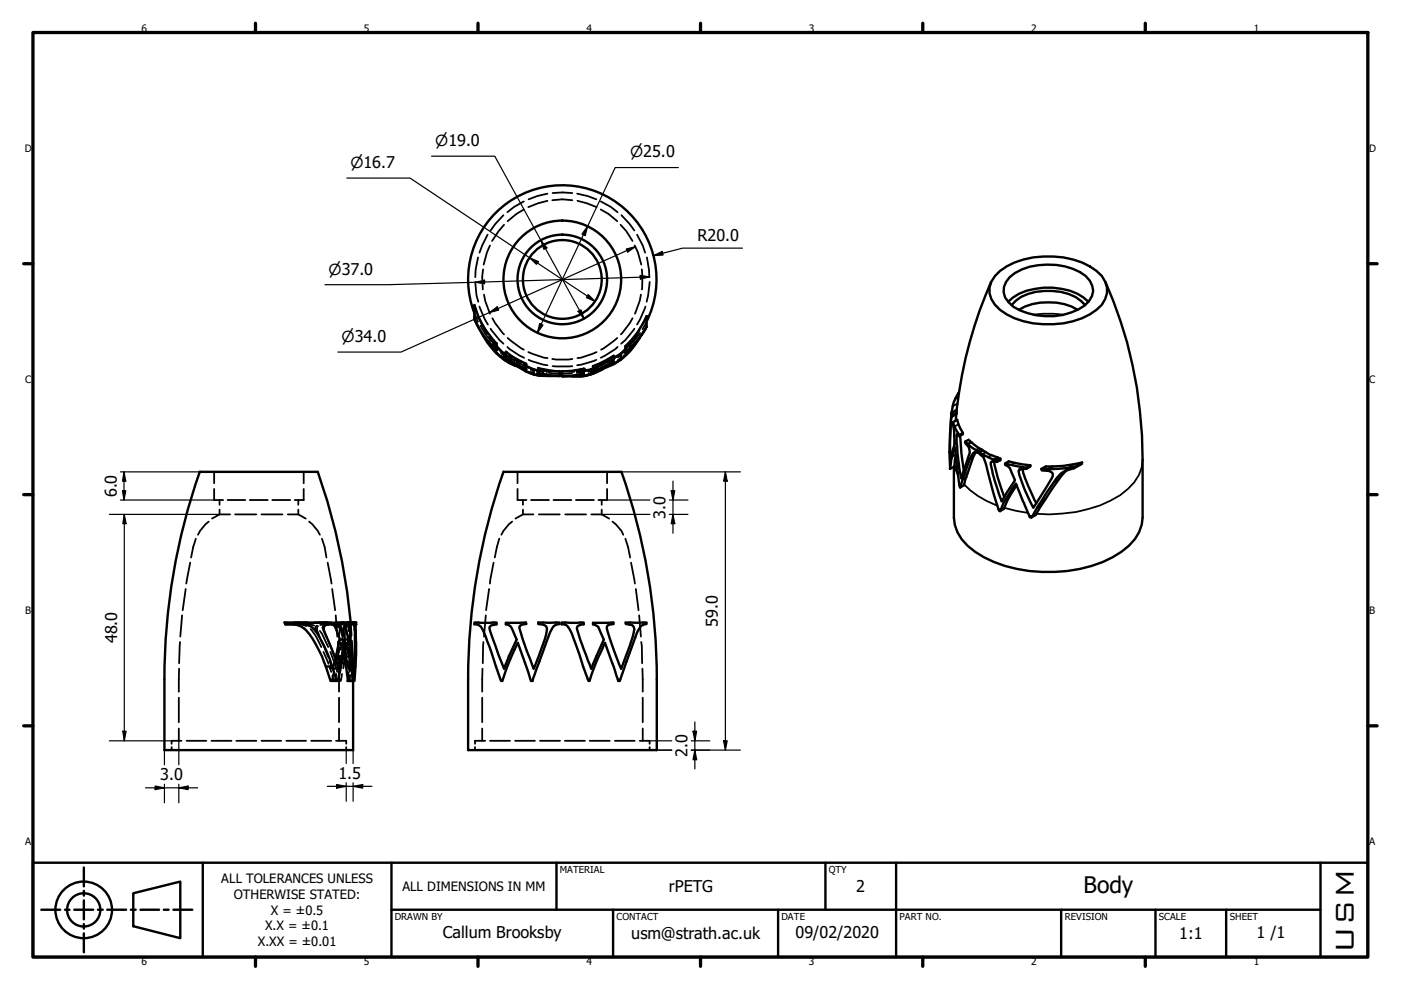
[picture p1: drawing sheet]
<svg xmlns="http://www.w3.org/2000/svg" width="297mm" height="210mm" viewBox="0 0 297 210" stroke-linecap="round" stroke-linejoin="round" font-family="sans-serif">
<!-- layer: Hidden (ISO) -->
<g fill="none" stroke="#000" stroke-width=".38">
<path d="M100.8 59.8l.2 2.8 .4 1.4M101.3 54.6l-.5 2.6v1.6M102.4 57.1l-.2 1.5 .2 2.8M103.4 49.8l-1.7 3.8M103.9 52l-.6 1.5-.7 2.6M106.7 45.6l-1.7 1.9-1 1.4M106.9 47.7l-1.2 1.3-1.4 2.1M111.1 42.7l-2.1 1.2-1.4 1.1M111.1 44.4l-1.6 1-1.9 1.5M116.1 41.1l-2.2 .5-1.8 .7M116.1 42.6l-2 .5-2.1 .8M117.1 42.5l2.2-.2 2 .2"/>
<path d="M117.2 40.9l2.1-.1 2 .1M122.4 41.1l2.2 .5 1.8 .7M122.4 42.6l2 .5 2.1 .8M127.4 42.7l2.1 1.2 1.4 1.1M127.4 44.4l1.6 1 1.9 1.5M131.6 47.7l1.2 1.3 1.3 2.1M131.8 45.6l1.7 1.9 1 1.4M134.6 52l.7 1.5 .7 2.6M135.1 49.8l1.2 2.2 .5 1.6M136.1 57.1l.1 1.5-.1 2.8M137.2 54.6l.4 2.6 .1 1.6M137.7 59.8l-.3 2.8-.3 1.4"/>
<path d="M100.6 64.9l.4 1.4M100.6 64.7h.1M100.6 64.8v1M100.6 66.8v.9M100.6 66.4l.7 1.8M101.6 67.7l1.7 3.1M101.7 65l1.1 2.7 .6 1.1M101.9 69.1l1 1.7 1.2 1.5M102.6 62.5l.3 1.3 1 2.7M103.8 71.3v.5M103.8 72.3v.5M103.8 71.8l1.4 1.6v.5"/>
<path d="M104 69.7l1.9 2.4 .8 .8M104.3 71.8l-.5-.5 .5 .7M104.4 67.5l.6 1 1.9 2.4M104.7 73l1.5 1.4M104.8 72.4l.5 .5M104.8 72.7l.5 .7M105.2 74.4v.4M106.2 74.5v.4M106.2 75.3v.5M106.2 74.5l.2 .1M106.4 74.6l.1 .1M106.5 74.7v.5"/>
<path d="M106.5 75.5v.5M106.5 74.7h.1M107.1 75.2l-.5-.4 2.2 1.6M107.4 75.3l-.1-.1v.7M107.6 73.6l2.6 1.8 .9 .5M107.6 74.9l-.3-.3v.5M107.6 75.5l.9 .5M107.6 71.7l3.5 2.4M107.7 75.5l.2 .2M107.9 75.7v.2M107.9 76.1v.3M107.9 75.7l.6 .2"/>
<path d="M107.9 75.2l.4 .3M108.3 75.5v.4M108.3 76.2v.5M108.3 75.5l.4 .3M108.8 76.2l.3 .2M109 76.2l.5 .2M109.1 76.4h.2M109.1 76.1l.4 .3M109.1 76.4v.3M109.1 77.1v.4M109.5 76.6h.3M109.5 76.4v.4"/>
<path d="M109.5 77.2v.4M109.8 76.6v.4M109.8 77.4v.4M109.8 76.6l.5 .4M110 77l2.5 1.1M110.1 76.6v.3M110.1 77.3v.4M110.6 76.7l-.5-.1 .5 .3M110.8 77.3l.5 .3M111.1 77l.5 .2M111.1 77.3l.5 .3M111.3 77.6l.4 .2"/>
<path d="M111.3 77.6v.3M111.3 78.3v.3M112 74.6l3.4 1.3h.7M112.1 77.9l.4 .2M112.1 76.3l3.1 1 .9 .1M112.5 78.1h.1M112.6 78.8v.4M112.7 78.1h-.1v.4M112.8 78.2h.1v.4M112.9 79v.3M113.3 78.3h-.3l2.2 .5M113.5 78.5h.3"/>
<path d="M113.8 78.5h.2M113.8 78.5v.3M113.8 79.2v.3M114.1 78l.7 .3M114.1 78.5l.6 .1M114.2 78.1v.4M114.2 78.8v.4M114.2 78.6h.8M115.4 78.4l.6 .2M115.6 78.7h1.4M116 78.6h-.6M116 78.6v.3"/>
<path d="M116 79.3v.3M116.3 79l2.3 .3M117.1 76.1l.8 .1 3.4-.1M117.2 77.6h4.1M117.8 78.7l.8 .1M118.6 78.7v.4M118.6 79.4v.3M119.1 79.4v.4M119.6 78.8h-.5v.3M120.2 78.8h1.5M121.3 79.2l-2.2 .1M122.3 78.6h.5"/>
<path d="M122.3 78.6v.3M122.3 79.3v.3M122.8 78.5l-.5 .1M123.6 78.8h-.9M123.6 78.8v.3M123.6 79.4v.4M123.8 78.6h-.5M123.8 78.2l-.5 .1M124 78.7l-.4 .1M124.7 78.5l-2.3 .5M124.7 78.5h.1M124.8 78.5v.3"/>
<path d="M124.8 79.2v.3M124.8 78.5h.1M124.9 78.5h.1M125 78.5v.3M125 79.2v.3M125 78.4v.1M126 78.1h-.3v.6M126.1 77.5l-.4 .1v.4M126.4 76.3l-3.1 1-.9 .1M126.4 77.9v.2M126.4 78.3v.2M126.4 77.9h-.2"/>
<path d="M126.5 74.6l-3.4 1.3h-.7M126.8 77.3l-.4 .1M126.8 77.3v.3M126.8 78v.4M126.9 77.6l-.7 .4M126.9 77.6l-.5 .3M127.2 77.2l-.4 .1M127.6 77.4l-2.5 1 .5-.2M127.6 77.3v.3M127.6 78v.4M127.8 77.1l-.5 .3M128 76.9l-.4 .2"/>
<path d="M128 76.9v.4M128 77.7v.4M128 76.9l-.6 .4M128.3 76.9v.4M128.3 77.6v.4M128.3 76.9l-.3 .1M128.7 76.4v.4M128.7 77.2v.4M128.8 76.7l-.5 .2M129.1 76.3l-.4 .1M129.1 76.1l-.4 .3M129.8 76.2v.4"/>
<path d="M129.8 77v.4M129.8 76.2l-.5 .2M130 75.9l-.4 .2M130 75.5l-.5 .3M130.2 76l-.4 .2M130.6 75.7l.4-.2-2.3 1.4M130.9 71.7l-3.5 2.4M130.9 73.6l-.3 .3-3.2 2M131.1 76.2v.4M131.2 75.3l-.1 .5M131.3 75.3l.1-.1v.4M131.4 76v.4"/>
<path d="M131.4 75.1h.1M131.8 74.8l-.3 .3M132.3 74.4l-.3 .2M132.3 74.4v.4M132.3 75.3v.4M132.5 74.2l-.2 .2M132.6 73.4h.1M132.7 73.4v.4M132.7 74.3v.4M132.8 73.9l-1.3 1.2M133.3 72.8l-.6 .6M133.3 73.3l-.7 .7"/>
<path d="M133.5 73.1l-.8 .9M134.1 67.5l-.6 1-1.9 2.4M134.5 71.6l-.6 .6M134.5 71.6l-.6 .9M134.5 69.7l-1.9 2.4-.9 .8M134.5 71.6v.5M134.5 72.6v.5M135.6 70.1l-1.5 2.2M135.7 70.6l-2.2 2.7M135.9 62.5l-.3 1.3-1 2.7M136.8 65l-1.1 2.7-.6 1.1M137 67.2v.7"/>
<path d="M137 68.6v.8M137.1 67.1l-.8 1.5M137.1 68.3l-.9 1.5M40.3 119.3l-.8 4.4M41.5 114.2l-.5 1.8-.5 2.2M44.3 110.6l-.7 .6-1.2 1.4-.4 .8M45.4 103.7v2.3h1.9M45.4 100v2.5M46.5 109.1h2.3M46.5 106v1M46.5 108v1.1M46.5 109.1l-1.5 .9"/>
<path d="M48.3 106h3.7M49.8 109.1h4.6M53 106h3.8M55.4 109.1h4.5M57.7 106h3.8M61 109.1h2.2M63.2 106v1M63.2 108v1.1M63.2 109.1l1.6 .9M64.4 103.7v2.3h-1.9M64.4 100v2.5M65.5 110.6l.7 .6 1.2 1.4 .4 .8"/>
<path d="M68.3 114.2l.5 1.8 .4 2.2M69.5 119.3l.8 4.4M104.6 119.3l-.7 4.4M105.9 114.2l-1 4M108.6 110.6l-.7 .6-1.2 1.4-.4 .8M109.7 103.7v2.3h1.9M109.7 100v2.5M110.9 109.1h2.2M110.9 106v1M110.9 108v1.1M110.9 109.1l-1.6 .9M112.6 106h3.8"/>
<path d="M114.2 109.1h4.5M117.3 106h3.9M119.8 109.1h4.5M122.1 106h3.8M125.3 109.1h2.3M127.6 106v1M127.6 108v1.1M127.6 109.1l1.6 .9M128.7 103.7v2.3h-1.8M128.7 100v2.5M129.9 110.6l1.9 2 .3 .8M132.6 114.2l.6 1.8 .4 2.2"/>
<path d="M133.8 119.3l.8 4.4M38.2 136.1l-.2 4.5M38.6 130.5l-.4 4.5M39.4 124.9l-.7 4.5M60.3 132h.8M61.9 132h1.2M62.6 132l.1 .1M62.7 132.2v.1l1 .1 1.2 .4M62.7 132l1 .1M62.7 132.3h.8M63.2 132h2.2M64.3 132.3h.7"/>
<path d="M64.6 132.1h1.4M65 132.2v.1l1.6 .3M65.3 132h-.4v.1M65.6 132.1h.6M65.7 132h1.5M65.8 133.4l.9 1.1 1.4 2.7M66.4 132.1h.9M66.7 132h2.8M67.2 132.7h-.1a.62 .62 0 0 0 0 .9l.5 1.2M67.4 132.8l-.2 .1v.6l.6 1.7M67.5 132.1h.6M67.8 133.8l1.8 3.4"/>
<path d="M68.1 135.7l1.5 3.4M68.2 136l1.4 3.3M68.4 132l.1 .1M68.5 132.2v.2l-.6 .1M68.5 132.4h.5M68.6 138.2l1.1 2.6M68.9 132.8h-.1a2.8 2.8 0 0 0 .5 2.4M69 132.3h.4M69 132.2v.1M69 132.3l-.9 .1M69 132v.1M69.4 132.4h.5"/>
<path d="M69.7 136l1.2 3.3M69.9 140l.6 1.8M69.9 132h.5v.1M69.9 132.3h.5M70 138.2l1 2.6M70.2 132.1h.3M70.4 132.2v.1l-.8 .1M70.4 124.9l.7 4.5M70.8 132.1h.6M71.1 132.2v.1M71.1 132.3l.5 .1M71.1 132.3h.4"/>
<path d="M71.1 132.1h.4M71.1 139.7v.4M71.2 130.5l.3 4.5M71.6 139.2l-.5 2.1M71.6 136.1l.2 4.5M71.6 132l-.5 .1M71.6 132.1h.2M71.8 135.7l-.6 3.5M71.9 132.7l.1 .2-.1 1.9M71.9 132h.4M71.9 132.3h.4M71.9 132.1h1.9"/>
<path d="M71.9 137.7h.4M71.9 137.7l-.1 .7M72.1 137.2l-.2 .5M72.1 139.2l-.3 1.4M72.2 132.8l.4 2M72.3 132.2v.1l.4 .1M72.3 136.3h.3M72.3 136.3l-.2 .5M72.3 136.3l.2 .9M72.6 136.8l-.1-.5-.2 1.4M72.6 134.7v.9l.2 1.2M72.6 138l.2 .9"/>
<path d="M72.7 132l.1 .1M72.8 132l-.5 .1M72.8 137.2l.2 1.2M72.8 132.2l-.3 .2M72.8 135.7l.7 3.5M72.8 132.3h.4M72.9 132.9l-.1 .9M72.9 132.9h.4M73 135.7l-.6 3.5M73 132.7l-.1 .2M73 132.7l.2 .4-.1 1.7M73 136.3h.5"/>
<path d="M73.2 139.2l-.4 2.5M73.2 138l.3 1.2M73.2 139.2l.5 2.1M73.2 132.2l.1 .2M73.2 132.1v.1M73.2 135.6h.1M73.3 132.1h.7M73.3 132.4h.3M73.3 132.4l-.2 .1M73.5 139.2h.3M73.5 139.2v.5M73.5 132.3h.4"/>
<path d="M73.5 136.3h.1M73.5 135.6h.2M73.6 132.9h.4M73.7 132.2l.1 .1M73.7 137.7h.3M73.7 136.8l-.1-.5-.2 1.4h-.7M73.7 132v.1M73.8 134.7l-.1 .9 .3 1.2M73.9 137.2l.3 1.2M73.9 132l-.1 .1M73.9 132.4h.4M73.9 132.1h.6"/>
<path d="M73.9 132.4l.1 .2M73.9 132.2v.2M73.9 132h.4M74 132v.1M74 132.7l-.1 1.1M74.1 132.1l.2 .1M74.2 132.8v2M74.2 139.2h.3M74.2 138l.4 1.7M74.2 135.7l-.1 3.5M74.2 137.4v1.4M74.3 132.2l-.1 .3"/>
<path d="M74.3 139.2l.4 2.1M74.3 132l.1 .1v-.1M74.3 132v.1M74.3 138.5l-.1 2.3M74.3 132l-.1 .1M74.4 133v1.9M74.4 132.4v.3M74.4 132.3l-.1 1M74.4 132.4h.5M74.4 132.2v.2M74.4 134.2l-.1 2.7M74.4 132.4l.1 2.3"/>
<path d="M74.4 139.7v1.6M74.5 135.7l-.1 3.2M74.6 135.9l.2 4.7M74.6 132l.5 .1M74.7 132.3h.2M74.8 132.1h.4h-.1M74.9 132.2l.2 .4M74.9 132v.1M75 132.4h.4M75.1 132.3h.3M75.2 132.8v2M75.2 135.7v3.5"/>
<path d="M75.3 132v.1M102.5 136.1l-.1 4.5M103 130.5l-.4 4.5M103.7 124.9l-.6 4.5M134.8 124.9l.6 4.5M135.5 130.5l.4 4.5M136 136.1l.1 4.5M36.4 158.4v.6M37.9 147.9v5.2M37.9 154.5v2.6M38 141.8l-.1 4.9M38.5 157.1h-2.1v.6"/>
<path d="M39.6 157.1h4.2M44.8 157.1h4.3M50.1 157.1h4.3M55.4 157.1h4.2M60.7 157.1h4.2M66 157.1h4.2M69.8 141.2l.2 .5M69.9 140.1l.6 1.7M70 141.7l.2 .8M70 141.7h.4M70.4 144.3l-.1 .1M70.5 143.2l.2 1"/>
<path d="M70.5 141.8h.4M70.5 141.8h.5M70.7 141.4l-.2 .4M70.7 144.3l.2 .1M70.7 142.7l-.3 1.5M70.9 141.7h.4M70.9 140.8h.2M70.9 140.4l-.2 .7M70.9 144.4h.5M71 140.1l-.5 1.7M71.1 144.2l-.1 .2M71.1 141.2l.4 1.3"/>
<path d="M71.2 140.1l.6 1.7 .4-1.7M71.2 157.1h2.2v.6M71.3 142.9l-.2 1.3M71.3 140.8h.2M71.4 141.8h.4M71.4 141.8h.4l.1 4.9M71.6 144.4h.2M71.8 143.3l.1 .9M71.8 140.6l-.2 1.1M71.8 144.4h.4M71.8 140.6h.4M71.9 147.9v5.2"/>
<path d="M71.9 154.5v2.6M72 144.3v.1M72.3 144.2l-.2 .2M72.5 142.9l-.2 1.3M72.6 140.6h.4M73.4 158.4v.6M73.7 140.2v.6M73.7 140.1l.2 1.7 .1-1.4M73.7 140.8h.4M73.7 140.8l.1 .3M73.9 142.7l.1 1.5M73.9 141.4v.4"/>
<path d="M73.9 144.3v.1M73.9 141.8h.4M73.9 141.8h.3M74 143.3l-.1 .9M74 140.1l-.1 1.7M74 144.3v.1M74.1 141.7h.4M74.1 144.3v.1M74.1 141.7l-.1 .8M74.2 141.2l-.1 .5M74.2 143.1l-.1 1.1M74.4 141.3h.2"/>
<path d="M74.4 141.3l-.1 .9M74.5 140.8h.3M74.6 141.8h.4M74.6 141.8h.3M74.7 140.2l.2 .9M74.9 142.7l.2 1.5M74.9 144.3v.1M74.9 141.3h.3M75.1 144.3v.1M75.1 140.1l-.2 1.7v-.4M75.1 141.7h-.3l.1 2.5M100.7 158.4v.6"/>
<path d="M102.2 147.9v5.2M102.2 154.5v2.6M102.3 141.8l-.1 4.9M102.9 157.1h-2.2v.6M103.9 157.1h4.2M109.2 157.1h4.2M114.5 157.1h4.2M119.8 157.1h4.2M125 157.1h4.3M130.4 157.1h4.2M135.6 157.1h2.1v.6M136.2 141.8l.1 4.9"/>
<path d="M136.3 147.9v5.2M136.3 154.5v2.6M137.7 158.4v.6"/>
</g>
<!-- layer: Visible (ISO) -->
<g fill="none" stroke="#000" stroke-width=".51">
<path d="M210.1 59.8a91.7 91.7 0 0 0-7.3 27.7M212 57.4a18.5 18.5 0 0 1 17.4-1.7 8.9 8.9 0 0 1 4.9 4 4.7 4.7 0 0 1-1.8 6 18.5 18.5 0 0 1-17.4 1.8 8.1 8.1 0 0 1-5.3-5.3 5.2 5.2 0 0 1 2.2-4.8zM214.1 58.8a12.7 12.7 0 0 1 9.9-2.6 12.2 12.2 0 0 1 6.2 2.3 3.7 3.7 0 0 1-.3 6.3 14.3 14.3 0 0 1-15 .3l-1-1a3.6 3.6 0 0 1 .2-5.3zM234.4 59.8a93 93 0 0 1 7.9 37.7v12.3a8.9 8.9 0 0 1-4.6 7.2 29.1 29.1 0 0 1-19.5 4.1 23.8 23.8 0 0 1-13-5.4 8.4 8.4 0 0 1-3-5.9v-10.9M100.6 66.4a20 20 0 0 1 19.6-27.1 20 20 0 0 1 16.8 29M100.6 67.6l1.8 3.3 2.2 2.7M104.6 73.6l.6 .6M104.6 72.1l.6 .7M104.6 72.1l-.3-.4a17.3 17.3 0 0 1-3.7-7v3l1.6 3.1a15.4 15.4 0 0 0 4.4 5.2M104.6 72.1v1.5M105.3 72.8v1.5l-1.5-1.5 1.8 2.3 1.3 1.1M105.3 73.4l1.6 1.6"/>
<path d="M106.6 76l1.5 1.1 1.7 .7 1.6 1 1.6 .5M106.9 75v1.2M106.9 76.2l.4 .3M106.9 75l.4 .2M107.3 76.5v-1.9l1.2 .9 3 1.6M107.3 76.5l.6 .4M107.9 76.9l1.6 .7-2.2-1.7 2.7 1.6 1.5 .7M107.9 76.4v.5M111.5 77.1v1.1M111.5 78.2l.1 .1M111.5 77.1l.1 1.2M111.6 78.3l-1.5-.6 1.7 1.1 1.4 .5"/>
<path d="M111.6 77.6l1.6 .7M113 79.3l1.4 .4h4.2M113.2 78.3v1M113.2 78.3l.9 .2M114.1 79.1l1 .2M114.1 79.1l1.9 .5h-1.8l-1-.3M115.1 78.3l-1-.3v1.1M115.1 78.3l3.5 .4v1l-3.5-.4zM118.6 79.2h.4M123.1 79.3l-1.9 .4-2.1 .1 4.1 .1 1.5-.3M123.1 78.3l-1.9 .3-2.1 .1v1M123.1 78.3v1"/>
<path d="M123.7 79.2l-.6 .2M123.7 78.2l-.6 .1M123.8 78.2v1.1M125.3 78.3l-1.5 .3M125.3 78.3v1M125.7 78.1l-.4 .2M126.4 78.5v.4M130 76.7v-1.2l-3 1.6-1.3 .5v1.6M131 76.7l-.9 .6-1.8 .7a11.2 11.2 0 0 1-3.5 1.5h-.2M131.5 76.3l-.6 .4M131.7 74.9l-1.7 1M131.7 74.9v1.3"/>
<path d="M132.6 73.4v1.4l1.9-1.7a9.6 9.6 0 0 1-5.8 4.5l1.3-.9-4.3 2 2.3-.6a7.1 7.1 0 0 1-2.8 1.2l-1.6 .4-1.3-.1 1.5-.4M132.6 74l-.9 .9M133.6 72.4l-1 1M133.6 73.8l-1 .9M137.1 69.3v-2.3l-2 3.5-1.5 1.9v1.4l1.5-1.6 2-2.9-1 1.7a20 20 0 0 1-4.6 5.4M213.7 64a9.6 9.6 0 0 1 5.8-2.8 14.2 14.2 0 0 1 10.2 1.9l1.1 .9M214.5 64.7a9.9 9.9 0 0 1 8.6-3 9.5 9.5 0 0 1 7 3M216 65.7a13 13 0 0 1 12.5 0M201.7 88.4a64 64 0 0 0-.3 11M201.8 88.4l-.1-.8-.1 1.7a50.1 50.1 0 0 0-.1 8.2l.3-1.5 .6-1.9-.3-4.6M201.8 87.5v.9M201.9 87l-.2 .7"/>
<path d="M202.1 89.5l.3 1 1 1.7M202.1 89.5l.8-.5 .3 1 1 1.8M202.2 95.6a10.4 10.4 0 0 0-.7 3.6l-.1 .2M202.2 95.6l.3-.8 .4 4.5 .5 3.5 .2 .5M202.4 93.4v.9M202.5 95.4l-.3 .2M202.6 96.6l-.2 2.3-1 .5M202.8 87.9l-.2 1.3M202.8 86.9l-1 .6M202.8 87.5l-1 .5M202.8 87.5v.3l-1 .6M203.3 83.3l-.2 .1-1 2.2-.3 1.9"/>
<path d="M203.4 92.5l-.5-.4a41.7 41.7 0 0 0 .9 9.3l1.4-4.1a2.55 2.55 0 0 0-.5-3.3v-.4M203.4 92.2v.3M203.6 92.4l.2 3.7 .5 3.7M204.2 91.8l-.8 .4M204.2 91.8v.2l-.8 .5M204.7 93.6l.7-.3 .5 .5M204.7 93.6l.5 .5M205.2 94.1l2.1 1.6M205.9 93.8l2.2 1.5M205.9 93.8l-.7 .3M206.9 95.9l-.6 1-1.4 4.3M207.3 96l-.5-.1a1.83 1.83 0 0 0-1.2 1.5l-1.5 4.2"/>
<path d="M207.3 95.7v.3M207.6 95.9l.7-.4 1.4 .8 1.8 .7M208.1 95.3l-.1 .3-.7 .4M208.1 95.3l-.8 .4M210.8 97.8l.7 3.4 1.4 4.2M211.5 97l.6 .3M211.5 97l-.7 .4M212.1 97.3v.3l-.8 .4M212.1 97.3l-.8 .3M213.1 98.3l.8-.5 4.5 .9M216.8 99.4l.5 1.9 2.4 5.4M218.4 98.7v.2l-.8 .5"/>
<path d="M218.4 98.7l-.8 .5M223.1 98.9l-1 .6M223.1 98.9h-1.4l-.9 .5M226.2 99.7a33.1 33.1 0 0 0-5.3 7.2l-.1 .2M229.4 98.1l-3.9 .7-2.4 .1M229.4 98.1l-1.6 .9M229.4 98.1l-.1 .3-1.6 .9M42.4 100h25a132.3 132.3 0 0 1 7 32M42.4 100a132.8 132.8 0 0 0-7.5 44M106.7 100l25.1 .1a132.8 132.8 0 0 1 7.5 43.9v15h-40v-14.9M106.8 100a132.8 132.8 0 0 0-7.5 44M204.1 101.6l-.5 1.7"/>
<path d="M204.9 101.2l-.6 1.7-.7 .4M204.9 101.2l-.8 .4M212 108.4l-.3-.4-.8-2.6-1.9-7.2a2.44 2.44 0 0 0-1.4-2v-.3l1.9 1 1.8 .7v.4l-.4-.1a.64 .64 0 0 0-.8 .2 33.9 33.9 0 0 0 2.2 8l.1 .2 1-1.8 1.8-2.7a7.1 7.1 0 0 0-1.5-3l-.6-.2v-.3l4.5 .9v.2h-.9a.58 .58 0 0 0-.7 .5 33.4 33.4 0 0 0 3.1 7.8l3.5-5.7a1.8 1.8 0 0 0 .6-1.6l-.8-.5-1.5-.2-.1-.3a33.1 33.1 0 0 0 7-.4l-.1 .3a5.4 5.4 0 0 0-4.2 2.9l-3.3 5-1.5 2.5M212 108.4l.2-.3a29.4 29.4 0 0 1 3.2-5.6l3 7.2h.3M215.5 103l-1.7 2.7-1 2.2-.8 .5M215.5 103l-.8 .5M215.6 102.9l-.1 .1M220.8 107.1l-.5 .9a3.1 3.1 0 0 1-1.6 1.7M220.8 107.1l-.9 .5M60.5 132.4a5 5 0 0 1 4.5 1.4 24.3 24.3 0 0 1 4.1 7.5M60.5 132.4h2.9M63.2 132h6"/>
<path d="M63.2 132h-2.9l.2 .4M63.2 132l.2 .4M63.4 132.4a3.5 3.5 0 0 1 3.8 1.9l1.6 2.8 1.6 4.2M66.7 132.1l3.1-.1 .1 .4-1.3 .4a.8 .8 0 0 0 0 .9l.4 .8a45.3 45.3 0 0 1 2.8 7.3l.3-1M70.2 132.4l.5 .1 .4 .4M70.2 132.4h1.3M71.1 132.9l1 2.7M71.1 132.9h1.2M71.2 139.2h1.3M71.2 139.2l-.1 .5M71.4 132.1l2.5-.1v.3l-.6 .3a2.45 2.45 0 0 0 .3 1.8l1.4 7.4 .2-4a19.5 19.5 0 0 0-.1-5.2l-.4-.3M71.4 132.1l.1 .3"/>
<path d="M71.4 132.1h-1.2v.3M71.5 132.4l.4 .1 .4 .4M72.1 135.6h1.1M72.1 135.6l-.9 3.6M72.3 132.9l.9 2.7M72.5 139.2l-.4 1.6M72.8 138.9l.4 1.7M73.2 135.6l-.7 3.6M73.8 132.3a2.75 2.75 0 0 1 .4 1.9v3.2M73.9 132.3h.8M74.7 132v.3M74.9 132h.4"/>
<path d="M75.3 132l.1 1.3a62 62 0 0 1-.3 11.1h-1.4l-.5-3.8M75.3 132l-.1 8.2-.3 4.2v14.6h-40v-14.9M75.3 132l-3.5 .1M75.3 132l.1 .4M100.6 132h4.7v.4l-1.4 .4a.76 .76 0 0 0 0 .9l3 8.1 2.6-6.2-1.2-2.7-.5-.4-.5-.1v-.3l4.2-.1 .1 .3-.6 .1a.91 .91 0 0 0-.9 .7l.7 2.4 2.4 6.3 2.6-7.1a2.39 2.39 0 0 0 0-1.9l-.7-.4-.9-.1-.1-.3h4.5v.3a2.18 2.18 0 0 0-2 1.8l-3.7 10.3h-.3l-.1-.3-2.7-7.8-1.7 3.6-1.6 4.5h-.3l-.1-.3-1.5-4.4a32.6 32.6 0 0 0-2.7-6.9l-.9-.4h-.4zM119.1 132h4.7v.4h-.5a.89 .89 0 0 0-.9 1.1l2.9 8.3 2.7-6.2-.7-1.7a1.64 1.64 0 0 0-1.6-1.5v-.3l4.3-.1v.3a1.5 1.5 0 0 0-1.3 .5 13.5 13.5 0 0 0 1.3 4.8l1.7 4.2 .9-2.4a27 27 0 0 0 1.9-5.9 .91 .91 0 0 0-.7-1l-1.1-.2-.1-.3h4.5l-.1 .3-.7 .2a4.1 4.1 0 0 0-1.6 2.7l-3.3 9.2h-.3l-2.8-8.1-1.7 3.6-1.6 4.5h-.2l-3.5-9.9a4.3 4.3 0 0 0-1.3-2l-.9-.1zM69.1 141.3h1.3M70.4 141.3l1 3.1M71.5 140.8h.6M73.2 140.6h1.1M74.3 140.6l-1-4.3-1.7 8.1h-1.5l-1-3.1M74.3 140.6l.5 3.8"/>
<path d="M75.2 141.3h.2"/>
<circle cx="119.2" cy="59.3" r="12.5"/>
<circle cx="119.2" cy="59.2" r="9.5"/>
<circle cx="119.2" cy="59.2" r="8.4"/>
</g>
<!-- layer: Hidden (ISO) -->
<g fill="#000">
<circle cx="106.6" cy="74.8" r=".19"/>
<circle cx="107.3" cy="74.6" r=".19"/>
<circle cx="107.3" cy="75.2" r=".19"/>
<circle cx="112.6" cy="78.1" r=".19"/>
<circle cx="113" cy="78.3" r=".19"/>
<circle cx="118.6" cy="78.7" r=".19"/>
<circle cx="119.1" cy="78.8" r=".19"/>
<circle cx="119.1" cy="78.7" r=".19"/>
<circle cx="124.7" cy="78.5" r=".19"/>
<circle cx="125.1" cy="78.4" r=".19"/>
<circle cx="125.7" cy="78.1" r=".19"/>
<circle cx="125.7" cy="77.6" r=".19"/>
<circle cx="131" cy="75.5" r=".19"/>
<circle cx="131.1" cy="75.4" r=".19"/>
<circle cx="131.4" cy="75.2" r=".19"/>
<circle cx="137.1" cy="67" r=".19"/>
<circle cx="73.7" cy="132.3" r=".19"/>
<circle cx="74.2" cy="132.1" r=".19"/>
<circle cx="74.3" cy="132" r=".19"/>
<circle cx="74.4" cy="132" r=".19"/>
</g>
<!-- layer: Visible (ISO) -->
<g fill="#000">
<circle cx="123.8" cy="78.2" r=".25"/>
<circle cx="130" cy="75.5" r=".25"/>
<circle cx="74.3" cy="132" r=".25"/>
<circle cx="75.3" cy="132" r=".25"/>
<circle cx="75.4" cy="132.4" r=".25"/>
</g>
<!-- layer: Visible Narrow (ISO) -->
<g fill="none" stroke="#000" stroke-width=".38">
<path d="M219.1 66.7l2.1-.2 4.2 .2M201.4 98.8l.1 .4M202.4 98.7l.7 2.2M202.6 96.4l-.7 .4M203 85.6l-1 .5M203.1 92.2l-.3 .2M203.2 84.1l-.6 .4M203.2 90l-.8 .5M206.3 96.9l-.7 .5M207.6 95l-.7 .4M209 95.9l-.7 .4M210.2 96.5l-.7 .4"/>
<path d="M210.5 97.8l-.4 .3M215.1 98.1l-.7 .5M216.7 99.4l-.7 .5M227.8 98.4l-1.4 .8M242.3 97.5a8.3 8.3 0 0 1-3.2 6.2 23.4 23.4 0 0 1-13.7 5.2l-2.8 .2-2.9-.2M203.4 102.8l.2 .3M204.4 102.7a18.4 18.4 0 0 0 7.1 4.5M205.2 100.3l-.8 .4M211.7 108l.5 .1M212.9 107.7l5 1M214.4 104.7l-.7 .4M218.2 109.4h.7"/>
<path d="M221.6 105.9l-.9 .6M224.5 101.6l-1 .6"/>
</g>
<circle cx="201.7" cy="87.8" r=".19" fill="#000"/>
<!-- layer: Border (ISO) -->
<g fill="none" stroke="#000" stroke-width=".7">
<path d="M7 6.9h283v196h-283zM54.2 4.9v2M101.3 4.9v2M148.5 4.9v2M195.6 4.9v2M242.8 4.9v2M5 55.9h2M290 55.9h2M5 104.9h2M290 104.9h2M5 153.9h2M290 153.9h2"/>
<path d="M54.2 202.9v2M101.3 202.9v2M148.5 202.9v2M195.6 202.9v2M242.8 202.9v2"/>
</g>
<!-- layer: Title (ISO) -->
<g fill="none" stroke="#000" stroke-width=".51">
<path d="M7 182.9h283v20h-283zM8.8 192.9h4M13.8 192.9h.9M15.7 192.9h4M17.8 183.9v4M17.8 188.9v1M17.8 190.9v4M17.8 195.9v1M17.8 197.9v4M20.8 192.9h1M22.7 192.9h4M27.7 192.9h1.1"/>
<path d="M28.3 189.4l9.9-2.5v12l-9.9-2.5zM29.8 192.9h3.9M34.7 192.9h1.1M36.8 192.9h4M43 182.9v20M83 192.9h197M83 182.9v20M118 182.9v10M130 192.9v10M165 192.9v10M175 182.9v10M190 182.9v20"/>
<path d="M225 192.9v10M245 192.9v10M260 192.9v10M280 182.9v20"/>
<circle cx="17.7" cy="192.9" r="6"/>
<circle cx="17.7" cy="192.9" r="3.5"/>
</g>
<!-- layer: Dimension (ISO) -->
<g fill="none" stroke="#000" stroke-width=".25">
<path d="M73.5 37.8h13.4l39.3 26.1M91.5 33.1h13.4l18.9 34.5M143.8 35.5h-13.4l-16.5 35.1M100.8 59.9l1.9-.5v.8zM112.3 54.6l1.9 .9-.5 .5zM114.7 51l1.3 1.5-.7 .4zM124.6 48l-.5 1.9-.7-.3zM132.8 52.8l1.9-.5-1.6 1.1zM134.7 52.3l-49.7 22.3h-13.4M135.7 58.4l2 .3-1.9 .5zM137.7 58.7l-55.4 1.7h-13.4M138.6 54.2l1.8-.9 .2 .8z"/>
<path d="M157.4 52.6h-12.7l-6.1 1.6M103.8 66.3l1.6-1.2 .3 .7zM114.4 68.6l.7 .3-1.2 1.7zM122.6 66l.6-.3 .6 1.9zM124.7 62.5l1.5 1.4-1.9-.8zM23.2 109.1h23.3M25.5 106h19.9M25.5 100h16.9M26 104h.7l-.4 2zM26.3 100l.4 2h-.7zM26.3 100v6M26.4 109.1l.3 1.9h-.7z"/>
<path d="M26.4 109.1v48M127.6 109.1h10.2M128.7 106h9.1M131.8 100h25.2M141.9 106h4M141.9 109.1h4M142.3 104h.8l-.4 2zM142.7 109.1l.4 1.9h-.8zM142.7 102v11.1M153.8 100l.4 2h-.8zM153.8 100v59M23.2 157.1h13.2"/>
<path d="M26 155h.7l-.3 2.1zM34.9 159v3.2M37.9 157.1v5.1M73.4 159v2.9M74.9 159v2.9M137.7 157.1h4.7M139.3 159h3.1M146.6 157.1h3.9M146.6 159h10.4M146.9 155h.8l-.4 2.1zM147.3 159l.4 2.1h-.8zM147.3 153.1v9.9"/>
<path d="M153.4 157.1h.8l-.4 1.9zM30.9 167h11M32.9 166.7l2 .3-2 .4zM34.9 166.3v3.9M37.9 167l2-.3v.7zM37.9 166.3v3.9M69.4 166.7h9.5M71.4 166.3l2 .4-2 .4zM73.4 166v3.9M74.9 166.7l2-.4v.8zM74.9 166v3.9"/>
</g>
<g fill="#000">
<path d="M100.8 59.9l1.9-.5v.8z" fill-rule="evenodd"/>
<path d="M112.3 54.6l1.9 .9-.5 .5z" fill-rule="evenodd"/>
<path d="M114.7 51l1.3 1.5-.7 .4z" fill-rule="evenodd"/>
<path d="M124.6 48l-.5 1.9-.7-.3z" fill-rule="evenodd"/>
<path d="M132.8 52.8l1.9-.5-1.6 1.1z" fill-rule="evenodd"/>
<path d="M135.7 58.4l2 .3-1.9 .5z" fill-rule="evenodd"/>
<path d="M138.6 54.2l1.8-.9 .2 .8z" fill-rule="evenodd"/>
<path d="M103.8 66.3l1.6-1.2 .3 .7z" fill-rule="evenodd"/>
<path d="M114.4 68.6l.7 .3-1.2 1.7z" fill-rule="evenodd"/>
<path d="M122.6 66l.6-.3 .6 1.9z" fill-rule="evenodd"/>
<path d="M124.7 62.5l1.5 1.4-1.9-.8z" fill-rule="evenodd"/>
<path d="M26 104h.7l-.4 2z" fill-rule="evenodd"/>
<path d="M26.3 100l.4 2h-.7z" fill-rule="evenodd"/>
<path d="M26.4 109.1l.3 1.9h-.7z" fill-rule="evenodd"/>
<path d="M142.3 104h.8l-.4 2z" fill-rule="evenodd"/>
<path d="M142.7 109.1l.4 1.9h-.8z" fill-rule="evenodd"/>
<path d="M153.8 100l.4 2h-.8z" fill-rule="evenodd"/>
<path d="M26 155h.7l-.3 2.1z" fill-rule="evenodd"/>
<path d="M146.9 155h.8l-.4 2.1z" fill-rule="evenodd"/>
<path d="M153.4 157.1h.8l-.4 1.9z" fill-rule="evenodd"/>
<path d="M32.9 166.7l2 .3-2 .4z" fill-rule="evenodd"/>
<path d="M37.9 167l2-.3v.7z" fill-rule="evenodd"/>
<path d="M71.4 166.3l2 .4-2 .4z" fill-rule="evenodd"/>
<path d="M74.9 166.7l2-.4v.8z" fill-rule="evenodd"/>
<path d="M147.3 159l.4 2.1h-.8z" fill-rule="evenodd"/>
</g>
<text font-size="7.3" x="287" y="202.1" transform="rotate(-90 287 202.1)">USM</text>
<text font-size="4.8" x="229.7" y="189.3">Body</text>
<g font-size="3.4">
<text x="147.9" y="51">R20.0</text>
<text x="24.8" y="105.4" transform="rotate(-90 24.8 105.4)">6.0</text>
<text x="141.1" y="110" transform="rotate(-90 141.1 110)">3.0</text>
<text x="24.8" y="136.4" transform="rotate(-90 24.8 136.4)">48.0</text>
<text x="152.2" y="132.9" transform="rotate(-90 152.2 132.9)">59.0</text>
<text x="145.7" y="160.4" transform="rotate(-90 145.7 160.4)">2.0</text>
<text x="34" y="165.5">3.0</text>
<text x="71.8" y="165.1">1.5</text>
<text x="141.8" y="189.1">rPETG</text>
<text x="181.5" y="189.2">2</text>
<text x="93.9" y="198.9">Callum Brooksby</text>
<text x="133.8" y="199">usm@strath.ac.uk</text>
<text x="168.7" y="198.9">09/02/2020</text>
<text x="250" y="199.2">1:1</text>
<text x="266.4" y="198.9">1 /1</text>
</g>
<g font-size="3.2">
<text x="74.3" y="35.6">⌀16.7</text>
<text x="92.3" y="31">⌀19.0</text>
<text x="133.6" y="33.4">⌀25.0</text>
<text x="69.7" y="58.2">⌀37.0</text>
<text x="72.4" y="72.5">⌀34.0</text>
</g>
<g font-size="2.7">
<text x="46.9" y="187.3">ALL TOLERANCES UNLESS</text>
<text x="49.6" y="190.6">OTHERWISE STATED:</text>
<text x="85.3" y="188.9">ALL DIMENSIONS IN MM</text>
<text x="56.2" y="197.2">X.X = ±0.1</text>
<text x="57.4" y="193.9">X = ±0.5</text>
<text x="54.7" y="200.5">X.XX = ±0.01</text>
</g>
<g font-size="2.2">
<text x="30" y="6.7">6</text>
<text x="77.2" y="6.7">5</text>
<text x="124.3" y="6.7">4</text>
<text x="171.5" y="6.7">3</text>
<text x="218.6" y="6.7">2</text>
<text x="265.8" y="6.7">1</text>
<text x="5.3" y="32.2">D</text>
<text x="290.3" y="32.2">D</text>
<text x="5.3" y="81.2">C</text>
<text x="290.3" y="81.2">C</text>
<text x="5.3" y="130.2">B</text>
<text x="290.3" y="130.2">B</text>
<text x="5.3" y="179.2">A</text>
<text x="290.3" y="179.2">A</text>
<text x="30" y="204.7">6</text>
<text x="77.2" y="204.7">5</text>
<text x="124.3" y="204.7">4</text>
<text x="171.5" y="204.7">3</text>
<text x="218.6" y="204.7">2</text>
<text x="265.8" y="204.7">1</text>
</g>
<g font-size="2">
<text x="118.7" y="185.1">MATERIAL</text>
<text x="175.7" y="185.1">QTY</text>
<text x="83.7" y="195.1">DRAWN BY</text>
<text x="130.7" y="195.1">CONTACT</text>
<text x="165.7" y="195.1">DATE</text>
<text x="190.7" y="195.1">PART NO.</text>
<text x="225.7" y="195">REVISION</text>
<text x="245.7" y="195.1">SCALE</text>
<text x="260.7" y="195.1">SHEET</text>
</g>
</svg>
